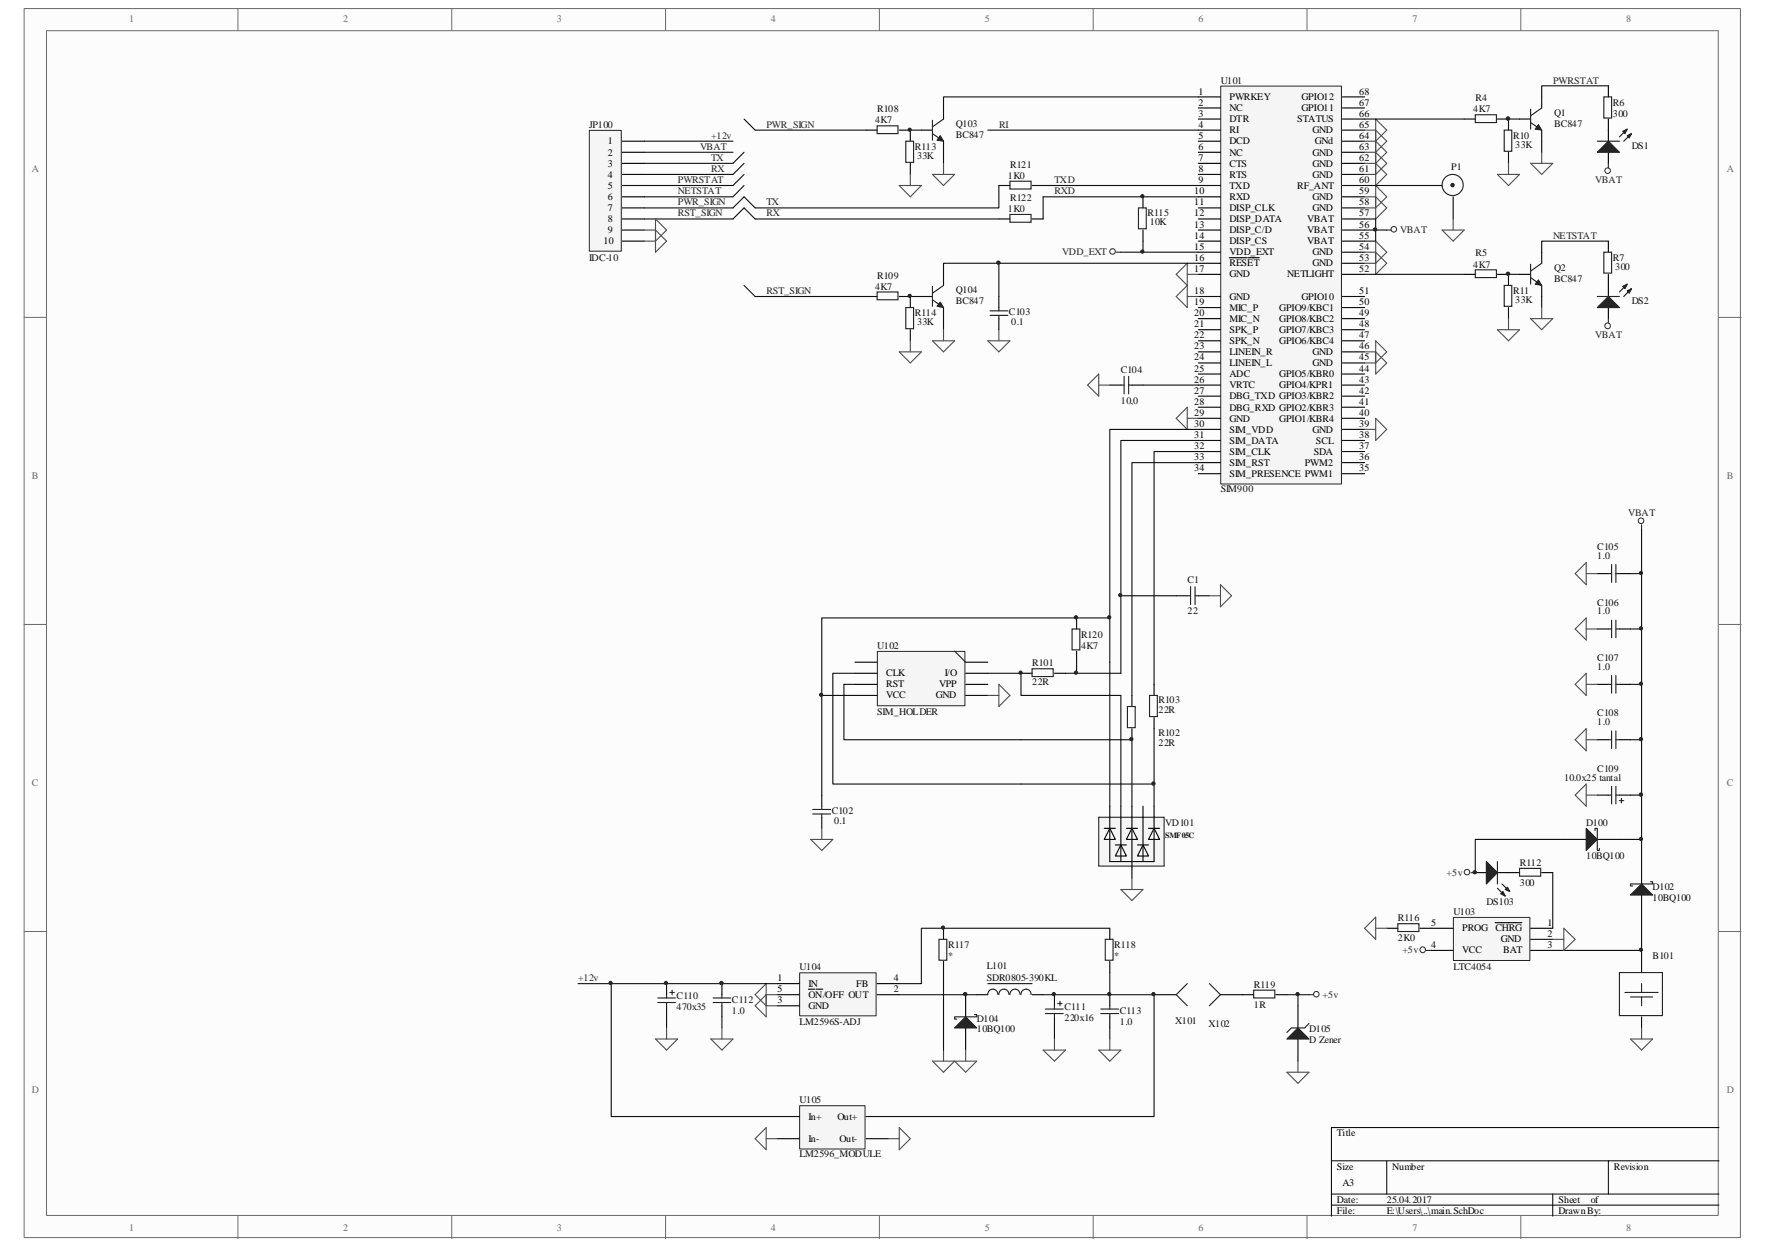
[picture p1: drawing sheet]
<svg xmlns="http://www.w3.org/2000/svg" width="297mm" height="210mm" viewBox="0 0 297 210" stroke-linecap="round" stroke-linejoin="round" font-family="sans-serif">
<path d="M4.1 1.5h288.8v206.7h-288.8z" fill="#fcfcfc"/>
<path d="M4.1 1.4h288.8v206.8h-288.8z" fill="none" stroke="#6a6a6a" stroke-width=".17"/>
<path d="M7.9 5.2h281.3v199.2h-281.3z" fill="#fcfcfc"/>
<g fill="none" stroke="#6a6a6a" stroke-width=".17">
<path d="M7.8 5.2h281.4v199.2h-281.4zM40 1.4v3.7M76 1.4v3.7M112 1.4v3.7M148 1.4v3.7M184 1.4v3.7M220 1.4v3.7M255.9 1.4v3.7M4.1 53.4h3.7M289.3 53.4h3.7M4.1 105h3.7M289.3 105h3.7"/>
<path d="M4.1 156.7h3.7M289.3 156.7h3.7M40 204.6v3.7M76 204.6v3.7M112 204.6v3.7M148 204.6v3.7M184 204.6v3.7M220 204.6v3.7M255.9 204.6v3.7"/>
</g>
<path d="M224.1 195.2h65.2M233.4 195.2v5.6M270.7 195.2v5.6M289.3 189.7h-65.2v14.9M224.1 200.8h65.2M224.1 202.7h65.2M261.3 200.8v3.8" fill="none" stroke="#000" stroke-width=".17"/>
<path d="M205.5 14.5h20.3v66.9h-20.3z" fill="#f5f5f5"/>
<path d="M205.4 14.5h20.4v66.9h-20.4z" fill="none" stroke="#262626" stroke-width=".17"/>
<g fill="none" stroke="#000" stroke-width=".19">
<path d="M201.7 16.3h3.7M201.7 18.2h3.7M225.9 16.3h3.8M225.9 18.2h3.8M201.7 20h3.7M201.7 21.9h3.7M201.7 23.7h3.7M201.7 25.6h3.7M201.7 27.5h3.7M201.7 29.3h3.7M201.7 31.2h3.7M201.7 33.1h3.7"/>
<path d="M201.7 35h3.7M201.7 36.8h3.7M201.7 38.7h3.7M225.9 20h3.8M225.9 21.9h3.8M225.9 23.7h3.8M225.9 25.6h3.8M225.9 27.5h3.8M225.9 29.3h3.8M225.9 31.2h3.8M225.9 33.1h3.8M225.9 35h3.8"/>
<path d="M225.9 36.8h3.8M225.9 38.7h3.8M201.7 40.6h3.7M201.7 42.4h3.7M201.7 44.3h3.7M201.7 46.1h3.7M201.7 49.9h3.7M201.7 51.7h3.7M201.7 53.6h3.7M201.7 55.5h3.7M201.7 57.3h3.7M201.7 59.2h3.7"/>
<path d="M206.9 43.3h3M210.1 43.3h1.8M225.9 40.6h3.8M225.9 42.4h3.8M225.9 44.3h3.8M225.9 46.1h3.8M225.9 49.9h3.8M225.9 51.7h3.8M225.9 53.6h3.8M225.9 55.5h3.8M225.9 57.3h3.8M225.9 59.2h3.8"/>
<path d="M201.7 61h3.7M201.7 62.9h3.7M201.7 64.8h3.7M201.7 66.6h3.7M201.7 68.5h3.7M201.7 70.4h3.7M201.7 72.2h3.7M201.7 74.1h3.7M201.7 75.9h3.7M201.7 77.8h3.7M201.7 79.7h3.7M225.9 61h3.8"/>
<path d="M225.9 62.9h3.8M225.9 64.8h3.8M225.9 66.6h3.8M225.9 68.5h3.8M225.9 70.4h3.8M225.9 72.2h3.8M225.9 74.1h3.8M225.9 75.9h3.8M225.9 77.8h3.8M225.9 79.7h3.8"/>
</g>
<path d="M147.7 109.6h14.7v9.1h-14.7z" fill="#f5f5f5"/>
<path d="M147.7 109.6h14.7v9.1h-14.7z" fill="none" stroke="#262626" stroke-width=".17"/>
<g fill="none" stroke="#1c1c1c" stroke-width=".19">
<path d="M200.4 98.7v3M201.1 98.7v3M160.7 109.5l1.8 1.9M173.7 112.5h3.5v1.3h-3.5zM199.8 100.2h.6M201.1 100.2h.6M136.8 136.1h3M136.8 136.9h3M138.3 135.6v.5M138.3 136.9v.6M273.5 166.9h5.6M274.4 167.7h3.7"/>
<path d="M276.3 165.4v1.5M276.3 167.7v1.5"/>
</g>
<g fill="none" stroke="#000" stroke-width=".19">
<path d="M239 31.2h3.7M244.6 33.1v3.7M143.9 111.4h3.7M143.9 113.2h3.7M143.9 115.1h3.7M143.9 117h3.7M162.5 111.4h3.7M162.5 113.2h3.7M162.5 115.1h3.7M162.5 117h3.7M171.8 113.2h1.9M177.5 113.2h1.8"/>
<path d="M197.9 100.2h1.9M201.7 100.2h1.8M138.3 133.7v1.9M138.3 137.5v1.8M276.3 161.7v1.9M276.3 171v1.9"/>
</g>
<path d="M138.3 117v16.7M166.2 113.2h5.6M179.3 113.2h9.3M186.8 111.4v-7.5h-48.5v13.1h5.6" fill="none" stroke="#0e0e0e" stroke-width=".19"/>
<g fill="none" stroke="#4c4c4c" stroke-width=".19">
<path d="M229.7 27.5h1.8M229.7 25.6h1.8M229.7 21.9h1.8l1.9 1.8-1.9 1.9M229.7 23.7h1.8M231.5 23.7l1.9-1.8-1.9-1.9v16.8l1.9-1.8-1.9-1.9h-1.8M231.5 27.5l1.9 1.8-1.9 1.9 1.9 1.9-1.9 1.9h-1.8M231.5 25.6l1.9 1.9-1.9 1.8h-1.8M231.5 23.7l1.9 1.9-1.9 1.9M197.9 46.1l1.9-1.8v7.4l-1.9-1.8 1.9-1.9zM199.8 46.1h1.9M199.8 49.9h1.9M229.7 42.4h1.8l1.9 1.9-1.9 1.8v-5.5l1.9 1.8-1.9 1.9h-1.8"/>
<path d="M229.7 59.2h1.8l1.9 1.8-1.9 1.9v-5.6l1.9 1.9-1.9 1.8h-1.8M197.9 70.4l1.9-1.9v3.7zM199.8 70.4h1.9M229.7 72.2h1.8M231.5 70.4l1.9 1.8-1.9 1.9zM205.4 98.3l1.9 1.9-1.9 1.9zM203.5 100.2h1.9M138.3 139.3v1.9M136.4 141.2h3.8l-1.9 1.8z"/>
</g>
<path d="M272.5 163.6h7.3v7.2h-7.3z" fill="none" stroke="#262626" stroke-width=".19"/>
<circle cx="244.5" cy="31.1" r=".27" fill="#1c1c1c"/>
<g fill="none" stroke="#1c1c1c" stroke-width=".19">
<path d="M189.7 118.8h1.3v3.6h-1.3zM193.5 117h1.3v3.5h-1.3z"/>
<circle cx="244.5" cy="31.1" r=".27"/>
<circle cx="244.5" cy="31.1" r="1.78"/>
</g>
<path d="M229.7 31.2h9.3M142 115.1v9.3h48.5M143.9 113.2h-3.7v18.7h54v-9.3" fill="none" stroke="#0e0e0e" stroke-width=".19"/>
<path d="M242.7 38.7h3.7l-1.8 1.9zM244.6 36.8v1.9" fill="none" stroke="#4c4c4c" stroke-width=".19"/>
<path d="M190.5 117v1.8M194.2 115.1v1.9M190.5 122.6v1.8M194.2 120.7v1.9" fill="none" stroke="#000" stroke-width=".19"/>
<path d="M184.9 137.5h11v8.2h-11z" fill="#f5f5f5"/>
<path d="M184.9 137.5h11v8.2h-11z" fill="none" stroke="#262626" stroke-width=".19"/>
<path d="M190.5 139.3l.9 1.9h-1.8z" fill="#fefefe"/>
<path d="M190.5 139.3l.9 1.9h-1.8z" fill="none" stroke="#000" stroke-width=".19"/>
<path d="M186.8 139.3l.9 1.9h-1.9z" fill="#fefefe"/>
<path d="M185.8 139.3h1.9M186.8 139.3l.9 1.9h-1.9zM186.8 137.5v7.4h7.4M190.5 135.6v1.9M190.5 145.8v1.9" fill="none" stroke="#000" stroke-width=".19"/>
<path d="M188.6 142.1l1 1.9h-1.9z" fill="#fefefe"/>
<path d="M188.6 137.5v7.4M190.5 137.5v8.3M187.7 142.1h1.9M188.6 142.1l1 1.9h-1.9z" fill="none" stroke="#000" stroke-width=".19"/>
<path d="M192.4 142.1l.9 1.9h-1.9z" fill="#fefefe"/>
<path d="M192.4 137.5v7.4M191.4 142.1h1.9M192.4 142.1l.9 1.9h-1.9z" fill="none" stroke="#000" stroke-width=".19"/>
<path d="M194.2 139.3l1 1.9h-1.9z" fill="#fefefe"/>
<path d="M158.8 18.2v1.8M145.8 21.9h1.8M151.3 21.9h1.9M155.1 21.9h1.8M158.8 23.7v1.9M186.8 135.6v1.9M188.6 135.6v1.9M189.6 139.3h1.8M192.4 135.6v1.9M193.3 139.3h1.9M194.2 139.3l1 1.9h-1.9zM194.2 135.6v9.3" fill="none" stroke="#000" stroke-width=".19"/>
<path d="M188.6 149.6h3.8l-1.9 1.9zM190.5 147.7v1.9" fill="none" stroke="#4c4c4c" stroke-width=".19"/>
<path d="M186.8 111.4v24.2M188.6 117v18.6M190.5 124.4v11.2M194.2 131.9v3.7" fill="none" stroke="#0e0e0e" stroke-width=".19"/>
<path d="M147.6 21.2h3.5v1.3h-3.5zM156.9 22.5l1.9 1.2M156.9 20.2v3.4M158.8 20l-1.9 1.3" fill="none" stroke="#1c1c1c" stroke-width=".19"/>
<path d="M158.2 22.8l.6 .9-1.1-.1z" fill="#1c1c1c"/>
<path d="M158.2 22.8l.6 .9-1.1-.1z" fill="none" stroke="#1c1c1c" stroke-width=".17"/>
<path d="M127.1 21.9h18.7M153.2 21.9h1.9M158.8 25.6v1.9" fill="none" stroke="#0e0e0e" stroke-width=".19"/>
<path d="M153.2 21.9v1.8M153.2 27.5v1.8M246.4 46.1h1.9M252 46.1h1.9M255.7 46.1h1.9M259.5 42.4v1.9M259.5 48v1.9" fill="none" stroke="#000" stroke-width=".19"/>
<path d="M152.4 23.7h1.4v3.6h-1.4zM248.3 45.4h3.5v1.3h-3.5zM257.6 46.7l1.9 1.3M257.6 44.4v3.4M259.5 44.3l-1.9 1.3" fill="none" stroke="#1c1c1c" stroke-width=".19"/>
<path d="M151.3 31.2h3.8l-1.9 1.9zM153.2 29.3v1.9M156.9 29.3h3.8l-1.9 1.9zM158.8 27.5v1.8" fill="none" stroke="#4c4c4c" stroke-width=".19"/>
<path d="M258.9 47.1l.6 .9-1.1-.2z" fill="#1c1c1c"/>
<path d="M258.9 47.1l.6 .9-1.1-.2z" fill="none" stroke="#1c1c1c" stroke-width=".17"/>
<path d="M229.7 46.1h16.7M253.9 46.1h1.8M259.5 49.9v1.8" fill="none" stroke="#0e0e0e" stroke-width=".19"/>
<path d="M259.5 16.3v1.9M246.4 20h1.9M252 20h1.9M255.7 20h1.9M259.5 21.9v1.8M253.9 46.1v1.9M253.9 51.7v1.9M270.7 40.6v1.8M270.7 46.1v1.9" fill="none" stroke="#000" stroke-width=".19"/>
<path d="M248.3 19.3h3.5v1.3h-3.5zM257.6 18.4v3.3M259.5 18.2l-1.9 1.3M257.6 20.6l1.9 1.3M253.1 48h1.3v3.5h-1.3zM269.9 42.4h1.3v3.5h-1.3z" fill="none" stroke="#1c1c1c" stroke-width=".19"/>
<path d="M252 55.5h3.7l-1.8 1.8zM253.9 53.6v1.9M257.6 53.6h3.7l-1.8 1.9zM259.5 51.7v1.9M274.4 174.8h3.7l-1.8 1.8zM276.3 172.9v1.9" fill="none" stroke="#4c4c4c" stroke-width=".19"/>
<path d="M258.9 21l.6 .9-1.1-.2z" fill="#1c1c1c"/>
<path d="M258.9 21l.6 .9-1.1-.2z" fill="none" stroke="#1c1c1c" stroke-width=".17"/>
<path d="M270.7 14.4h-11.2v1.9M229.7 20h16.7M253.9 20h1.8M259.5 23.7v1.9M270.7 40.6h-11.2v1.8" fill="none" stroke="#0e0e0e" stroke-width=".19"/>
<path d="M270.7 14.4v1.9M253.9 20v1.9M253.9 25.6v1.9M270.7 20v3.7M270.7 25.6v1.9" fill="none" stroke="#000" stroke-width=".19"/>
<path d="M269.9 16.3h1.3v3.6h-1.3zM253.1 21.9h1.3v3.5h-1.3z" fill="none" stroke="#1c1c1c" stroke-width=".19"/>
<path d="M252 29.3h3.7l-1.8 1.9zM253.9 27.5v1.8M257.6 27.5h3.7l-1.8 1.8zM259.5 25.6v1.9" fill="none" stroke="#4c4c4c" stroke-width=".19"/>
<path d="M268.8 25.6l1.9-1.9 1.8 1.9z" fill="#1c1c1c"/>
<path d="M268.8 25.6l1.9-1.9 1.8 1.9zM273.9 21.7l-1.4 1.3M274.6 22.5l-1.3 1.2" fill="none" stroke="#1c1c1c" stroke-width=".19"/>
<path d="M273.1 22.1l.8-.4-.4 .8z" fill="#1c1c1c"/>
<path d="M273.1 22.1l.8-.4-.4 .8z" fill="none" stroke="#1c1c1c" stroke-width=".19"/>
<path d="M273.9 22.8l.7-.3-.4 .7z" fill="#1c1c1c"/>
<path d="M268.8 23.7h3.7M273.9 22.8l.7-.3-.4 .7z" fill="none" stroke="#1c1c1c" stroke-width=".19"/>
<path d="M270.7 48v1.9M270.7 51.7v1.9" fill="none" stroke="#000" stroke-width=".19"/>
<path d="M268.8 51.7l1.9-1.8 1.8 1.8z" fill="#1c1c1c"/>
<path d="M268.8 51.7l1.9-1.8 1.8 1.8zM273.9 47.8l-1.4 1.3M274.6 48.6l-1.3 1.3" fill="none" stroke="#1c1c1c" stroke-width=".19"/>
<path d="M273.1 48.2l.8-.4-.4 .8z" fill="#1c1c1c"/>
<path d="M273.1 48.2l.8-.4-.4 .8z" fill="none" stroke="#1c1c1c" stroke-width=".19"/>
<path d="M273.9 48.9l.7-.3-.4 .7z" fill="#1c1c1c"/>
<path d="M191.6 35h1.3v3.5h-1.3zM147.6 49.1h3.5v1.3h-3.5zM156.9 50.4l1.9 1.3M156.9 48.2v3.3M158.8 48l-1.9 1.3M268.8 49.9h3.7M273.9 48.9l.7-.3-.4 .7zM188.6 64.8h.6M189.2 63.3v3M189.9 63.3v3M189.9 64.8h.6" fill="none" stroke="#1c1c1c" stroke-width=".19"/>
<g fill="none" stroke="#262626" stroke-width=".17">
<circle cx="234.6" cy="38.6" r=".46"/>
<circle cx="270.5" cy="28.7" r=".46"/>
<circle cx="187.2" cy="42.3" r=".47"/>
<circle cx="270.5" cy="54.8" r=".48"/>
<circle cx="276.2" cy="87.6" r=".47"/>
</g>
<path d="M233.4 38.7h.7M270.7 27.5v.7M187.9 42.4h.7M270.7 53.6v.7M276.3 88.3v.7" fill="none" stroke="#262626" stroke-width=".19"/>
<path d="M201.7 16.3h-42.9v1.9M166.2 21.9h35.5M175.6 33.1h26.1M175.6 31.2h26.1M229.7 36.8h1.8v1.9h-1.8M233.4 38.7h-1.9v1.9h-1.8M188.6 42.4h3.8M192.4 40.6v1.8h9.3M192.4 64.8h9.3" fill="none" stroke="#0e0e0e" stroke-width=".19"/>
<path d="M192.4 33.1v1.9M192.4 38.7v1.9M145.8 49.9h1.8M151.3 49.9h1.9M155.1 49.9h1.8M158.8 46.1v1.9M158.8 51.7v1.9M186.8 64.8h1.8M190.5 64.8h1.9" fill="none" stroke="#000" stroke-width=".19"/>
<path d="M183 64.8l1.9-1.9v3.7zM184.9 64.8h1.9M166.2 117h1.9M168.1 115.1l1.9 1.9-1.9 1.8z" fill="none" stroke="#4c4c4c" stroke-width=".19"/>
<path d="M158.2 50.8l.6 .9-1.1-.2z" fill="#1c1c1c"/>
<path d="M158.2 50.8l.6 .9-1.1-.2z" fill="none" stroke="#1c1c1c" stroke-width=".17"/>
<path d="M127.1 49.9h18.7M153.2 49.9h1.9M158.8 53.6v1.9M168.1 44.3v5.6M201.7 44.3h-42.9v1.8" fill="none" stroke="#0e0e0e" stroke-width=".19"/>
<path d="M153.2 49.9v1.8M153.2 55.5v1.8M168.1 49.9v1.8M168.1 53.6v1.9" fill="none" stroke="#000" stroke-width=".19"/>
<path d="M152.4 51.7h1.4v3.6h-1.4zM166.6 52.3h3M166.6 53h3M168.1 51.7v.6M168.1 53v.6" fill="none" stroke="#1c1c1c" stroke-width=".19"/>
<path d="M151.3 59.2h3.8l-1.9 1.8zM153.2 57.3v1.9M156.9 57.3h3.8l-1.9 1.9zM158.8 55.5v1.8M166.2 57.3h3.8l-1.9 1.9zM168.1 55.5v1.8" fill="none" stroke="#4c4c4c" stroke-width=".19"/>
<path d="M244.6 154.3h12.9v7.2h-12.9z" fill="#f5f5f5"/>
<g fill="none" stroke="#262626" stroke-width=".17">
<path d="M244.6 154.3h12.9v7.2h-12.9z"/>
<circle cx="239.4" cy="159.7" r=".48"/>
</g>
<path d="M233.4 156.1h1.8M239 156.1h5.6M240.8 159.9h3.8M248.3 146.8h1.8M251.6 155.2h4.5M252 146.8h3.7M257.6 156.1h3.7M257.6 158h3.7M257.6 159.9h3.7M259.5 146.8h1.8" fill="none" stroke="#000" stroke-width=".19"/>
<path d="M261.3 159.9h15v1.8" fill="none" stroke="#0e0e0e" stroke-width=".19"/>
<path d="M240.1 159.9h.7" fill="none" stroke="#262626" stroke-width=".19"/>
<path d="M235.2 155.4h3.6v1.3h-3.6zM255.7 146h3.6v1.4h-3.6z" fill="none" stroke="#1c1c1c" stroke-width=".19"/>
<path d="M229.7 156.1l1.8-1.8v3.7zM231.5 156.1h1.9M261.3 158h1.9M263.2 156.1l1.9 1.9-1.9 1.9z" fill="none" stroke="#4c4c4c" stroke-width=".19"/>
<path d="M250.1 144.9l1.9 1.9-1.9 1.9z" fill="#1c1c1c"/>
<path d="M250.1 144.9l1.9 1.9-1.9 1.9zM252 149.4l1.3 1.3M252.8 148.7l1.3 1.2" fill="none" stroke="#1c1c1c" stroke-width=".19"/>
<path d="M253.7 149.2l.4 .7-.8-.3z" fill="#1c1c1c"/>
<path d="M253.7 149.2l.4 .7-.8-.3z" fill="none" stroke="#1c1c1c" stroke-width=".19"/>
<path d="M252.9 149.9l.4 .8-.7-.4z" fill="#1c1c1c"/>
<path d="M252 144.9v3.8M252.9 149.9l.4 .8-.7-.4z" fill="none" stroke="#1c1c1c" stroke-width=".19"/>
<circle cx="246.9" cy="146.7" r=".46" fill="none" stroke="#262626" stroke-width=".17"/>
<path d="M247.6 146.8h.7" fill="none" stroke="#262626" stroke-width=".19"/>
<path d="M261.3 146.8v9.3" fill="none" stroke="#0e0e0e" stroke-width=".19"/>
<path d="M263.2 141.2h3.8M268.8 141.2h3.7" fill="none" stroke="#000" stroke-width=".19"/>
<path d="M267 139.3l1.8 1.9-1.8 1.8z" fill="#1c1c1c"/>
<path d="M267 139.3l1.8 1.9-1.8 1.8zM268.4 139.7v-.4h.4v3.7h.4v-.3" fill="none" stroke="#1c1c1c" stroke-width=".19"/>
<path d="M276.3 144.9v3.8M276.3 150.5v3.8" fill="none" stroke="#000" stroke-width=".19"/>
<path d="M276.3 148.7l1.8 1.8h-3.7z" fill="#1c1c1c"/>
<path d="M276.3 148.7l1.8 1.8h-3.7zM277.7 148.3h.4v.4h-3.7v.3h.4" fill="none" stroke="#1c1c1c" stroke-width=".19"/>
<path d="M276.3 154.3v5.6" fill="none" stroke="#0e0e0e" stroke-width=".19"/>
<circle cx="276.2" cy="159.7" r=".27" fill="#262626"/>
<circle cx="276.2" cy="159.7" r=".27" fill="none" stroke="#262626" stroke-width=".17"/>
<path d="M263.2 141.2h-14.9v5.6M272.5 141.2h3.8v3.7" fill="none" stroke="#0e0e0e" stroke-width=".19"/>
<circle cx="248.2" cy="146.7" r=".29" fill="#262626"/>
<circle cx="248.2" cy="146.7" r=".29" fill="none" stroke="#262626" stroke-width=".17"/>
<path d="M276.3 89v52.2M274.4 133.7h1.9" fill="none" stroke="#0e0e0e" stroke-width=".19"/>
<path d="M268.8 96.5h1.9M272.5 96.5h1.9M268.8 115.1h1.9M268.8 105.8h1.9M272.5 115.1h1.9M272.5 105.8h1.9M268.8 133.7h1.9M268.8 124.4h1.9M272.5 133.7h1.9M272.5 124.4h1.9" fill="none" stroke="#000" stroke-width=".19"/>
<g fill="none" stroke="#1c1c1c" stroke-width=".19">
<path d="M270.7 96.5h.5M271.2 95v3M271.9 95v3M271.9 96.5h.6M270.7 115.1h.5M270.7 105.8h.5M271.2 104.3v3M271.2 113.6v3M271.9 104.3v3M271.9 113.6v3M271.9 115.1h.6M271.9 105.8h.6"/>
<path d="M270.7 133.7h.5M270.7 124.4h.5M271.2 122.9v3M271.2 132.2v3M271.9 122.9v3M271.9 132.2v3M271.9 133.7h.6M271.9 124.4h.6M272.5 134.7h.8M272.9 134.3v.7"/>
</g>
<path d="M265.1 96.5l1.9-1.9v3.7zM267 96.5h1.8M265.1 105.8l1.9-1.9v3.8zM265.1 115.1l1.9-1.9v3.8zM267 115.1h1.8M267 105.8h1.8M265.1 124.4l1.9-1.8v3.7zM265.1 133.7l1.9-1.8v3.7zM267 133.7h1.8M267 124.4h1.8" fill="none" stroke="#4c4c4c" stroke-width=".19"/>
<circle cx="276.2" cy="141.1" r=".27" fill="#262626"/>
<circle cx="276.2" cy="141.1" r=".27" fill="none" stroke="#262626" stroke-width=".17"/>
<circle cx="276.1" cy="133.6" r=".28" fill="#262626"/>
<circle cx="276.1" cy="133.6" r=".28" fill="none" stroke="#262626" stroke-width=".17"/>
<path d="M274.4 96.5h1.9" fill="none" stroke="#0e0e0e" stroke-width=".19"/>
<circle cx="276.2" cy="96.4" r=".27" fill="#262626"/>
<circle cx="276.2" cy="96.4" r=".27" fill="none" stroke="#262626" stroke-width=".17"/>
<path d="M274.4 105.8h1.9" fill="none" stroke="#0e0e0e" stroke-width=".19"/>
<circle cx="276.2" cy="105.7" r=".28" fill="#262626"/>
<circle cx="276.2" cy="105.7" r=".28" fill="none" stroke="#262626" stroke-width=".17"/>
<path d="M274.4 115.1h1.9" fill="none" stroke="#0e0e0e" stroke-width=".19"/>
<circle cx="276.2" cy="115" r=".28" fill="#262626"/>
<circle cx="276.2" cy="115" r=".28" fill="none" stroke="#262626" stroke-width=".17"/>
<path d="M274.4 124.4h1.9" fill="none" stroke="#0e0e0e" stroke-width=".19"/>
<circle cx="276.2" cy="124.3" r=".28" fill="#262626"/>
<circle cx="276.2" cy="124.3" r=".28" fill="none" stroke="#262626" stroke-width=".17"/>
<path d="M134.6 163.7h12.8v7.2h-12.8z" fill="#f5f5f5"/>
<path d="M134.6 163.6h12.8v7.3h-12.8z" fill="none" stroke="#262626" stroke-width=".17"/>
<g fill="none" stroke="#000" stroke-width=".19">
<path d="M158.8 156.1v1.9M186.8 156.1v1.9M112.2 165.4v1.9M112.2 169.2v1.8M121.5 165.4v1.9M121.5 169.2v1.8M130.8 165.4h3.8M130.8 167.3h3.8M130.8 169.2h3.8M136.1 166.4h1.1M137.4 166.4h1.1M147.6 165.4h3.7"/>
<path d="M147.6 167.3h3.7M158.8 161.7v1.9M162.5 167.3v3.7M162.5 172.9v3.7M164.4 167.3h1.8M173.7 167.3h1.9M177.5 167.3v1.9M177.5 171v1.9M186.8 161.7v1.9M186.8 167.3v1.9M186.8 171v1.9"/>
</g>
<path d="M110.3 174.8h3.7l-1.8 1.8zM112.2 172.9v1.9M119.6 174.8h3.8l-1.9 1.8zM121.5 172.9v1.9M130.8 167.3h-1.9l-1.8 1.9 1.8 1.8v-5.6l-1.8 1.9 1.8 1.9h1.9M175.6 176.6h3.7l-1.8 1.9zM177.5 174.8v1.8M184.9 176.6h3.7l-1.8 1.9zM186.8 174.8v1.8" fill="none" stroke="#4c4c4c" stroke-width=".19"/>
<g fill="none" stroke="#1c1c1c" stroke-width=".19">
<path d="M158 158h1.3v3.5h-1.3zM186 158h1.3v3.5h-1.3zM110.7 167.9h3M110.7 168.6h3M112.2 167.3v.6M112.2 168.6v.6M112.7 166.9h.8M113.1 166.5v.8M120 167.9h3M120 168.6h3M121.5 167.3v.6M121.5 168.6v.6"/>
<path d="M166.2 165.4h7.5M167.9 167.3a.85 .85 0 0 0-.8-.9 .85 .85 0 0 0-.9 .9M169.8 167.3a.85 .85 0 0 0-.9-.9 .85 .85 0 0 0-.8 .9M171.7 167.3a.85 .85 0 0 0-.9-.9 .85 .85 0 0 0-.8 .9M173.5 167.3a.85 .85 0 0 0-.8-.9 .85 .85 0 0 0-.9 .9M175.9 169.7h3M175.9 170.5h3M177.5 169.2v.5M177.5 170.5v.5M178 168.8h.7M178.4 168.4v.8M185.2 169.7h3.1"/>
<path d="M185.2 170.5h3.1M186.8 169.2v.5M186.8 170.5v.5"/>
</g>
<path d="M112.2 171v1.9M112.2 165.4h18.6M121.5 171v1.9M177.5 172.9v1.9M186.8 172.9v1.9" fill="none" stroke="#0e0e0e" stroke-width=".19"/>
<path d="M160.7 172.9l1.8-1.9 1.9 1.9z" fill="#1c1c1c"/>
<path d="M160.7 172.9l1.8-1.9 1.9 1.9zM164 170.6h.4v.4h-3.7v.4h.3" fill="none" stroke="#1c1c1c" stroke-width=".19"/>
<path d="M186.8 156.1h-31.7v9.3h-3.8M151.3 167.3h13.1M158.8 163.6v13M186.8 163.6v3.7h-11.2" fill="none" stroke="#0e0e0e" stroke-width=".19"/>
<path d="M156.9 178.5h7.5l-1.9 1.8-1.8-1.8-1.9 1.8zM158.8 176.6v1.9M162.5 176.6v1.9" fill="none" stroke="#4c4c4c" stroke-width=".19"/>
<circle cx="121.4" cy="165.3" r=".29" fill="#262626"/>
<circle cx="121.4" cy="165.3" r=".29" fill="none" stroke="#262626" stroke-width=".17"/>
<circle cx="177.4" cy="167.2" r=".28" fill="#262626"/>
<circle cx="177.4" cy="167.2" r=".28" fill="none" stroke="#262626" stroke-width=".17"/>
<circle cx="158.7" cy="156" r=".27" fill="#262626"/>
<circle cx="158.7" cy="156" r=".27" fill="none" stroke="#262626" stroke-width=".17"/>
<circle cx="162.4" cy="167.2" r=".29" fill="#262626"/>
<circle cx="162.4" cy="167.2" r=".29" fill="none" stroke="#262626" stroke-width=".17"/>
<path d="M134.6 186h11v7.3h-11z" fill="#f5f5f5"/>
<path d="M134.6 186h11v7.3h-11z" fill="none" stroke="#262626" stroke-width=".17"/>
<path d="M130.8 187.8h3.8M130.8 191.5h3.8M145.8 187.8h3.7M145.8 191.5h3.7" fill="none" stroke="#000" stroke-width=".19"/>
<path d="M102.9 165.4v22.4h27.9M186.8 167.3h7.4v20.5h-44.7" fill="none" stroke="#0e0e0e" stroke-width=".19"/>
<circle cx="186.7" cy="167.2" r=".28" fill="#262626"/>
<circle cx="186.7" cy="167.2" r=".28" fill="none" stroke="#262626" stroke-width=".17"/>
<path d="M127.1 191.5l1.8-1.8v3.7zM128.9 191.5h1.9M149.5 191.5h1.8M151.3 189.7l1.9 1.8-1.9 1.9z" fill="none" stroke="#4c4c4c" stroke-width=".19"/>
<path d="M102.9 165.4h9.3" fill="none" stroke="#0e0e0e" stroke-width=".19"/>
<path d="M194.2 167.3h3.7M205.4 167.3h3.7" fill="none" stroke="#000" stroke-width=".19"/>
<path d="M199.8 165.4l-1.9 1.9 1.9 1.9M203.5 165.4l1.9 1.9-1.9 1.9" fill="none" stroke="#1c1c1c" stroke-width=".19"/>
<circle cx="194.1" cy="167.2" r=".28" fill="#262626"/>
<circle cx="194.1" cy="167.2" r=".28" fill="none" stroke="#262626" stroke-width=".17"/>
<path d="M209.1 167.3h1.9M214.7 167.3h1.9M218.4 169.2v3.7M218.4 174.8v3.7" fill="none" stroke="#000" stroke-width=".19"/>
<path d="M211 166.5h3.5v1.4h-3.5z" fill="none" stroke="#1c1c1c" stroke-width=".19"/>
<path d="M216.6 174.8l1.8-1.9 1.9 1.9z" fill="#1c1c1c"/>
<path d="M216.6 174.8l1.8-1.9 1.9 1.9zM220.3 172.1l-.7 .8h-2.3l-.7 .8" fill="none" stroke="#1c1c1c" stroke-width=".19"/>
<path d="M218.4 178.5v1.8M216.6 180.3h3.7l-1.9 1.9z" fill="none" stroke="#4c4c4c" stroke-width=".19"/>
<path d="M216.6 167.3h1.8v1.9" fill="none" stroke="#0e0e0e" stroke-width=".19"/>
<circle cx="153.1" cy="21.8" r=".27" fill="#262626"/>
<circle cx="153.1" cy="21.8" r=".27" fill="none" stroke="#262626" stroke-width=".17"/>
<circle cx="253.8" cy="46" r=".29" fill="#262626"/>
<circle cx="253.8" cy="46" r=".29" fill="none" stroke="#262626" stroke-width=".17"/>
<circle cx="253.8" cy="19.9" r=".3" fill="#262626"/>
<circle cx="253.8" cy="19.9" r=".3" fill="none" stroke="#262626" stroke-width=".17"/>
<circle cx="231.4" cy="38.6" r=".27" fill="#262626"/>
<circle cx="231.4" cy="38.6" r=".27" fill="none" stroke="#262626" stroke-width=".17"/>
<circle cx="192.3" cy="42.3" r=".27" fill="#262626"/>
<circle cx="192.3" cy="42.3" r=".27" fill="none" stroke="#262626" stroke-width=".17"/>
<circle cx="153.1" cy="49.8" r=".28" fill="#262626"/>
<circle cx="153.1" cy="49.8" r=".28" fill="none" stroke="#262626" stroke-width=".17"/>
<circle cx="168" cy="44.2" r=".29" fill="#262626"/>
<g fill="none" stroke="#262626" stroke-width=".17">
<circle cx="168" cy="44.2" r=".29"/>
<circle cx="221.5" cy="167.2" r=".46"/>
</g>
<path d="M220.3 167.3h.8" fill="none" stroke="#262626" stroke-width=".19"/>
<path d="M218.4 167.3h1.9" fill="none" stroke="#0e0e0e" stroke-width=".19"/>
<circle cx="218.4" cy="167.2" r=".28" fill="#262626"/>
<circle cx="218.4" cy="167.2" r=".28" fill="none" stroke="#262626" stroke-width=".17"/>
<path d="M201.7 72.2h-14.9v31.7M201.7 74.1h-13.1v39.1M201.7 77.8h-11.2v39.2M201.7 75.9h-7.5v39.2M142 115.1h1.9M181.2 111.4v1.8M188.6 100.2h9.3" fill="none" stroke="#0e0e0e" stroke-width=".19"/>
<path d="M181.2 103.9v1.9M181.2 109.5v1.9" fill="none" stroke="#000" stroke-width=".19"/>
<path d="M180.4 105.8h1.3v3.5h-1.3z" fill="none" stroke="#1c1c1c" stroke-width=".19"/>
<circle cx="188.5" cy="100.1" r=".27" fill="#262626"/>
<circle cx="188.5" cy="100.1" r=".27" fill="none" stroke="#262626" stroke-width=".17"/>
<circle cx="181.1" cy="113.1" r=".28" fill="#262626"/>
<circle cx="181.1" cy="113.1" r=".28" fill="none" stroke="#262626" stroke-width=".17"/>
<circle cx="186.7" cy="103.8" r=".28" fill="#262626"/>
<circle cx="186.7" cy="103.8" r=".28" fill="none" stroke="#262626" stroke-width=".17"/>
<circle cx="138.2" cy="116.9" r=".28" fill="#262626"/>
<circle cx="138.2" cy="116.9" r=".28" fill="none" stroke="#262626" stroke-width=".17"/>
<circle cx="181.1" cy="103.8" r=".28" fill="#262626"/>
<circle cx="181.1" cy="103.8" r=".28" fill="none" stroke="#262626" stroke-width=".17"/>
<circle cx="192.3" cy="33" r=".27" fill="#262626"/>
<circle cx="192.3" cy="33" r=".27" fill="none" stroke="#262626" stroke-width=".17"/>
<path d="M168.1 31.2h1.9M168.1 36.8h1.9M173.7 31.2h1.9M173.7 36.8h1.9" fill="none" stroke="#000" stroke-width=".19"/>
<path d="M170 30.5h3.5v1.3h-3.5zM170 36.1h3.5v1.3h-3.5z" fill="none" stroke="#1c1c1c" stroke-width=".19"/>
<path d="M125.2 35l1.9 1.8h41M125.2 20l1.9 1.9M168.1 31.2v3.8h-41l-1.9-1.9M175.6 33.1v3.7M125.2 48l1.9 1.9" fill="none" stroke="#0e0e0e" stroke-width=".19"/>
<circle cx="112.1" cy="165.3" r=".28" fill="#262626"/>
<circle cx="112.1" cy="165.3" r=".28" fill="none" stroke="#262626" stroke-width=".17"/>
<circle cx="194.1" cy="131.8" r=".28" fill="#262626"/>
<circle cx="194.1" cy="131.8" r=".28" fill="none" stroke="#262626" stroke-width=".17"/>
<circle cx="190.4" cy="124.3" r=".28" fill="#262626"/>
<circle cx="190.4" cy="124.3" r=".28" fill="none" stroke="#262626" stroke-width=".17"/>
<path d="M171.8 113.2v3.8h16.8" fill="none" stroke="#0e0e0e" stroke-width=".19"/>
<circle cx="171.8" cy="113.1" r=".28" fill="#262626"/>
<circle cx="171.8" cy="113.1" r=".28" fill="none" stroke="#262626" stroke-width=".17"/>
<path d="M99.2 22h5.4v20.2h-5.4z" fill="#f5f5f5"/>
<path d="M99.2 21.9h5.4v20.3h-5.4z" fill="none" stroke="#262626" stroke-width=".17"/>
<path d="M104.7 23.7h3.8M104.7 25.6h3.8M104.7 27.5h3.8M104.7 29.3h3.8M104.7 31.2h3.8M104.7 33.1h3.8M104.7 35h3.8M104.7 36.8h3.8M104.7 38.7h3.8M104.7 40.6h3.8" fill="none" stroke="#000" stroke-width=".19"/>
<path d="M108.5 23.7h14.9M108.5 25.6h14.9M125.2 25.6l-1.8 1.9h-14.9M125.2 27.5l-1.8 1.8h-14.9M125.2 29.3l-1.8 1.9h-14.9M125.2 31.2l-1.8 1.9h-14.9M125.2 33.1l-1.8 1.9h-14.9M125.2 35l-1.8 1.8h-14.9M97.3 165.4h5.6" fill="none" stroke="#0e0e0e" stroke-width=".19"/>
<path d="M108.5 38.7h1.8l1.9 1.9-1.9 1.8v-5.6l1.9 1.9-1.9 1.9h-1.8" fill="none" stroke="#4c4c4c" stroke-width=".19"/>
<circle cx="102.8" cy="165.3" r=".28" fill="#262626"/>
<circle cx="102.8" cy="165.3" r=".28" fill="none" stroke="#262626" stroke-width=".17"/>
<g font-size="1.7" fill="#696969">
<text x="21.8" y="3.8">1</text>
<text x="57.7" y="3.8">2</text>
<text x="93.7" y="3.8">3</text>
<text x="129.7" y="3.8">4</text>
<text x="165.7" y="3.8">5</text>
<text x="201.7" y="3.8">6</text>
<text x="237.7" y="3.8">7</text>
<text x="273.7" y="3.8">8</text>
<text x="5.4" y="29">A</text>
<text x="290.6" y="29">A</text>
<text x="5.4" y="80.6">B</text>
<text x="290.6" y="80.6">B</text>
<text x="5.4" y="132.2">C</text>
<text x="290.6" y="132.2">C</text>
<text x="5.4" y="183.9">D</text>
<text x="290.6" y="183.9">D</text>
<text x="21.8" y="207">1</text>
<text x="57.7" y="207">2</text>
<text x="93.7" y="207">3</text>
<text x="129.7" y="207">4</text>
<text x="165.7" y="207">5</text>
<text x="201.7" y="207">6</text>
<text x="237.7" y="207">7</text>
<text x="273.7" y="207">8</text>
</g>
<g font-size="1.7">
<text x="201.7" y="17.8">2</text>
<text x="201.7" y="15.9">1</text>
<text x="206.9" y="16.8">PWRKEY</text>
<text x="219" y="16.8">GPIO12</text>
<text x="228.7" y="17.8">67</text>
<text x="228.7" y="15.9">68</text>
<text x="201.7" y="21.5">4</text>
<text x="201.7" y="19.6">3</text>
<text x="201.7" y="23.4">5</text>
<text x="206.9" y="18.7">NC</text>
<text x="206.9" y="20.6">DTR</text>
<text x="206.9" y="22.4">RI</text>
<text x="218.3" y="20.6">STATUS</text>
<text x="219" y="18.7">GPIO11</text>
<text x="220.9" y="22.4">GND</text>
<text x="228.7" y="21.5">65</text>
<text x="228.7" y="23.4">64</text>
<text x="228.7" y="19.6">66</text>
<text x="102.3" y="24.3">1</text>
<text x="102.3" y="26.2">2</text>
<text x="102.3" y="28">3</text>
<text x="102.3" y="29.9">4</text>
<text x="201.7" y="25.2">6</text>
<text x="201.7" y="27.1">7</text>
<text x="201.7" y="29">8</text>
<text x="206.9" y="24.3">DCD</text>
<text x="206.9" y="26.2">NC</text>
<text x="206.9" y="28">CTS</text>
<text x="206.9" y="29.9">RTS</text>
<text x="220.9" y="29.9">GND</text>
<text x="220.9" y="28">GND</text>
<text x="220.9" y="26.2">GND</text>
<text x="221.3" y="24.3">GNd</text>
<text x="228.7" y="29">61</text>
<text x="228.7" y="27.1">62</text>
<text x="228.7" y="25.2">63</text>
<text x="102.3" y="31.7">5</text>
<text x="102.3" y="33.6">6</text>
<text x="102.3" y="35.5">7</text>
<text x="201" y="32.7">10</text>
<text x="201" y="34.5">11</text>
<text x="201.7" y="30.8">9</text>
<text x="206.9" y="31.7">TXD</text>
<text x="206.9" y="33.6">RXD</text>
<text x="206.9" y="35.5">DISP_CLK</text>
<text x="218.3" y="31.7">RF_ANT</text>
<text x="220.9" y="35.5">GND</text>
<text x="220.9" y="33.6">GND</text>
<text x="228.7" y="34.5">58</text>
<text x="228.7" y="32.7">59</text>
<text x="228.7" y="30.8">60</text>
<text x="101.6" y="41.1">10</text>
<text x="102.3" y="37.3">8</text>
<text x="102.3" y="39.2">9</text>
<text x="201" y="36.4">12</text>
<text x="201" y="38.3">13</text>
<text x="201" y="40.1">14</text>
<text x="201" y="42">15</text>
<text x="206.9" y="37.3">DISP_DATA</text>
<text x="206.9" y="39.2">DISP_C/D</text>
<text x="206.9" y="41.1">DISP_CS</text>
<text x="220" y="41.1">VBAT</text>
<text x="220" y="39.2">VBAT</text>
<text x="220" y="37.3">VBAT</text>
<text x="228.7" y="42">54</text>
<text x="228.7" y="40.1">55</text>
<text x="228.7" y="38.3">56</text>
<text x="228.7" y="36.4">57</text>
<text x="201" y="43.9">16</text>
<text x="201" y="45.7">17</text>
<text x="206.9" y="42.9">VDD_EXT</text>
<text x="206.9" y="44.8">RESET</text>
<text x="206.9" y="46.7">GND</text>
<text x="216.6" y="46.7">NETLIGHT</text>
<text x="220.9" y="44.8">GND</text>
<text x="220.9" y="42.9">GND</text>
<text x="228.7" y="43.9">53</text>
<text x="228.7" y="45.7">52</text>
<text x="201" y="49.4">18</text>
<text x="201" y="51.3">19</text>
<text x="201" y="53.2">20</text>
<text x="206.9" y="50.4">GND</text>
<text x="206.9" y="52.2">MIC_P</text>
<text x="215.3" y="52.2">GPIO9/KBC1</text>
<text x="219" y="50.4">GPIO10</text>
<text x="228.7" y="49.4">51</text>
<text x="228.7" y="53.2">49</text>
<text x="228.7" y="51.3">50</text>
<text x="201" y="55">21</text>
<text x="201" y="56.9">22</text>
<text x="201" y="58.8">23</text>
<text x="206.9" y="54.1">MIC_N</text>
<text x="206.9" y="56">SPK_P</text>
<text x="206.9" y="57.8">SPK_N</text>
<text x="206.9" y="59.7">LINEIN_R</text>
<text x="215.3" y="57.8">GPIO6/KBC4</text>
<text x="215.3" y="56">GPIO7/KBC3</text>
<text x="215.3" y="54.1">GPIO8/KBC2</text>
<text x="220.9" y="59.7">GND</text>
<text x="228.7" y="58.8">46</text>
<text x="228.7" y="56.9">47</text>
<text x="228.7" y="55">48</text>
<text x="201" y="62.5">25</text>
<text x="201" y="64.4">26</text>
<text x="201" y="60.6">24</text>
<text x="206.9" y="61.6">LINEIN_L</text>
<text x="206.9" y="63.5">ADC</text>
<text x="206.9" y="65.3">VRTC</text>
<text x="215.3" y="65.3">GPIO4/KPR1</text>
<text x="215.3" y="63.5">GPIO5/KBR0</text>
<text x="220.9" y="61.6">GND</text>
<text x="228.7" y="60.6">45</text>
<text x="228.7" y="64.4">43</text>
<text x="228.7" y="62.5">44</text>
<text x="201" y="70">29</text>
<text x="201" y="66.3">27</text>
<text x="201" y="68.1">28</text>
<text x="201" y="71.8">30</text>
<text x="206.9" y="67.2">DBG_TXD GPIO3/KBR2</text>
<text x="206.9" y="69">DBG_RXD GPIO2/KBR3</text>
<text x="206.9" y="70.9">GND</text>
<text x="215.3" y="70.9">GPIO1/KBR4</text>
<text x="228.7" y="71.8">39</text>
<text x="228.7" y="70">40</text>
<text x="228.7" y="68.1">41</text>
<text x="228.7" y="66.3">42</text>
<text x="201" y="73.7">31</text>
<text x="201" y="75.6">32</text>
<text x="201" y="77.4">33</text>
<text x="206.9" y="72.8">SIM_VDD</text>
<text x="206.9" y="74.6">SIM_DATA</text>
<text x="206.9" y="76.5">SIM_CLK</text>
<text x="220.9" y="72.8">GND</text>
<text x="221.1" y="76.5">SDA</text>
<text x="221.4" y="74.6">SCL</text>
<text x="228.7" y="77.4">36</text>
<text x="228.7" y="75.6">37</text>
<text x="228.7" y="73.7">38</text>
<text x="201" y="79.3">34</text>
<text x="206.9" y="78.4">SIM_RST</text>
<text x="206.9" y="80.2">SIM_PRESENCE PWM1</text>
<text x="219.6" y="78.4">PWM2</text>
<text x="228.7" y="79.3">35</text>
<text x="149.1" y="113.7">CLK</text>
<text x="159" y="113.7">I/O</text>
<text x="149.1" y="115.6">RST</text>
<text x="149.1" y="117.5">VCC</text>
<text x="157.5" y="117.5">GND</text>
<text x="158.1" y="115.6">VPP</text>
<text x="240.8" y="155.7">5</text>
<text x="260.4" y="155.7">1</text>
<text x="240.8" y="159.4">4</text>
<text x="246.1" y="160.4">VCC</text>
<text x="246.1" y="156.6">PROG</text>
<text x="251.7" y="156.6">CHRG</text>
<text x="252.6" y="158.5">GND</text>
<text x="253" y="160.4">BAT</text>
<text x="260.4" y="157.6">2</text>
<text x="260.4" y="159.4">3</text>
<text x="130.8" y="165">1</text>
<text x="130.8" y="166.9">5</text>
<text x="136.1" y="167.8">ON/OFF OUT</text>
<text x="136.1" y="165.9">IN</text>
<text x="144.1" y="165.9">FB</text>
<text x="150.4" y="166.9">2</text>
<text x="150.4" y="165">4</text>
<text x="130.8" y="168.7">3</text>
<text x="136.1" y="169.7">GND</text>
<text x="136.1" y="188.3">In+</text>
<text x="140.9" y="188.3">Out+</text>
<text x="225" y="191.1">Title</text>
<text x="136.1" y="192.1">In-</text>
<text x="141.3" y="192.1">Out-</text>
<text x="225" y="196.7">Size</text>
<text x="234.3" y="196.7">Number</text>
<text x="271.6" y="196.7">Revision</text>
<text x="225" y="202.3">Date:</text>
<text x="225.9" y="199.5">A3</text>
<text x="233.4" y="202.3">25.04.2017</text>
<text x="262.3" y="202.3">Sheet</text>
<text x="267.7" y="202.3">of</text>
<text x="225" y="204.2">File:</text>
<text x="233.4" y="204.2">E:\Users\..\main.SchDoc</text>
<text x="262.3" y="204.2">DrawnBy:</text>
</g>
<g font-size="1.7" fill="#0e0e0e">
<text x="205.4" y="14.1">U101</text>
<text x="248.3" y="17">R4</text>
<text x="271.4" y="17.8">R6</text>
<text x="99.1" y="21.5">JP100</text>
<text x="147.3" y="20.7">4K7</text>
<text x="147.6" y="18.9">R108</text>
<text x="160.9" y="23.2">BC847</text>
<text x="160.9" y="21.3">Q103</text>
<text x="247.9" y="18.9">4K7</text>
<text x="254.6" y="23.4">R10</text>
<text x="261.5" y="21.3">BC847</text>
<text x="261.5" y="19.4">Q1</text>
<text x="271.4" y="19.6">300</text>
<text x="154" y="25.2">R113</text>
<text x="154.3" y="26.7">33K</text>
<text x="170" y="28.2">R121</text>
<text x="244.2" y="28.6">P1</text>
<text x="255" y="24.8">33K</text>
<text x="274.6" y="25">DS1</text>
<text x="169.6" y="30.1">1K0</text>
<text x="169.6" y="35.6">1K0</text>
<text x="170" y="33.8">R122</text>
<text x="193.1" y="36.4">R115</text>
<text x="193.5" y="37.9">10K</text>
<text x="99.1" y="43.9">IDC-10</text>
<text x="147.6" y="46.9">R109</text>
<text x="247.9" y="45">4K7</text>
<text x="248.3" y="43.1">R5</text>
<text x="261.5" y="47.4">BC847</text>
<text x="261.5" y="45.6">Q2</text>
<text x="271.4" y="43.9">R7</text>
<text x="271.8" y="45.3">300</text>
<text x="147.3" y="48.7">4K7</text>
<text x="154" y="53.2">R114</text>
<text x="160.9" y="51.1">BC847</text>
<text x="160.9" y="49.3">Q104</text>
<text x="169.8" y="53">C103</text>
<text x="254.6" y="49.4">R11</text>
<text x="255" y="51">33K</text>
<text x="274.6" y="51.1">DS2</text>
<text x="154.3" y="54.7">33K</text>
<text x="170.2" y="54.7">0.1</text>
<text x="188.6" y="62.7">C104</text>
<text x="188.6" y="67.9">10,0</text>
<text x="205.4" y="82.8">SIM900</text>
<text x="268.8" y="94">1.0</text>
<text x="268.8" y="92.5">C105</text>
<text x="199.9" y="98.1">C1</text>
<text x="268.8" y="101.9">C106</text>
<text x="181.9" y="107.2">R120</text>
<text x="199.9" y="103.3">22</text>
<text x="268.8" y="103.3">1.0</text>
<text x="147.6" y="109.1">U102</text>
<text x="173.7" y="112.1">R101</text>
<text x="181.9" y="109.1">4K7</text>
<text x="268.8" y="112.6">1.0</text>
<text x="268.8" y="111.2">C107</text>
<text x="173.7" y="115.3">22R</text>
<text x="195" y="119.9">22R</text>
<text x="195" y="118.2">R103</text>
<text x="147.6" y="120.3">SIM_HOLDER</text>
<text x="195" y="125.5">22R</text>
<text x="195" y="123.8">R102</text>
<text x="268.8" y="122">1.0</text>
<text x="268.8" y="120.5">C108</text>
<text x="263.2" y="131.3">10.0x25 tantal</text>
<text x="268.8" y="129.8">C109</text>
<text x="140" y="136.9">C102</text>
<text x="140.4" y="138.6">0.1</text>
<text x="196.1" y="138.9">VD101</text>
<text x="267" y="138.9">D100</text>
<text x="255.8" y="149">300</text>
<text x="255.8" y="145.6">R112</text>
<text x="267" y="144.5">10BQ100</text>
<text x="278.1" y="149.7">D102</text>
<text x="235.2" y="154.9">R116</text>
<text x="244.6" y="153.8">U103</text>
<text x="250.2" y="152.1">DS103</text>
<text x="278.1" y="151.6">10BQ100</text>
<text x="159.6" y="161.3">*</text>
<text x="159.6" y="159.4">R117</text>
<text x="187.5" y="161.3">*</text>
<text x="187.5" y="159.4">R118</text>
<text x="235.2" y="158.3">2K0</text>
<text x="278.1" y="161.3">B101</text>
<text x="134.6" y="163.2">U104</text>
<text x="166.1" y="165">SDR0805-390KL</text>
<text x="166.1" y="163">L101</text>
<text x="211" y="166.2">R119</text>
<text x="244.6" y="163.2">LTC4054</text>
<text x="113.9" y="169.9">470x35</text>
<text x="113.9" y="168">C110</text>
<text x="123.2" y="170.6">1.0</text>
<text x="123.2" y="168.7">C112</text>
<text x="134.6" y="172.5">LM2596S-ADJ</text>
<text x="164.4" y="173.6">10BQ100</text>
<text x="164.4" y="171.9">D104</text>
<text x="179.2" y="171.7">220x16</text>
<text x="179.2" y="169.9">C111</text>
<text x="188.5" y="172.5">1.0</text>
<text x="188.5" y="170.6">C113</text>
<text x="197.8" y="172.3">X101</text>
<text x="203.4" y="172.7">X102</text>
<text x="211" y="169.5">1R</text>
<text x="220.3" y="173.6">D105</text>
<text x="220.3" y="175.5">D Zener</text>
<text x="134.6" y="185.5">U105</text>
<text x="134.6" y="194.6">LM2596_MODULE</text>
</g>
<g font-size="1.7" fill="#262626">
<text x="261.4" y="14.1">PWRSTAT</text>
<text x="119.7" y="23.4">+12v</text>
<text x="129" y="21.5">PWR_SIGN</text>
<text x="168.1" y="21.5">RI</text>
<text x="117.8" y="25.2">VBAT</text>
<text x="119.7" y="27.1">TX</text>
<text x="119.7" y="29">RX</text>
<text x="114.1" y="34.5">PWR_SIGN</text>
<text x="114.1" y="32.7">NETSTAT</text>
<text x="114.1" y="30.8">PWRSTAT</text>
<text x="129" y="34.5">TX</text>
<text x="177.5" y="30.8">TXD</text>
<text x="177.5" y="32.7">RXD</text>
<text x="268.4" y="30.8">VBAT</text>
<text x="114.1" y="36.4">RST_SIGN</text>
<text x="129" y="36.4">RX</text>
<text x="235.6" y="39.2">VBAT</text>
<text x="261.4" y="40.1">NETSTAT</text>
<text x="178.8" y="42.9">VDD_EXT</text>
<text x="129" y="49.4">RST_SIGN</text>
<text x="268.4" y="56.9">VBAT</text>
<text x="274" y="86.7">VBAT</text>
<text x="243.5" y="147.3">+5v</text>
<text x="236" y="160.4">+5v</text>
<text x="97.3" y="165">+12v</text>
<text x="222.6" y="167.8">+5v</text>
</g>
<text font-size="1.3" fill="#0e0e0e" x="196.1" y="140.9">SMF05C</text>
</svg>
